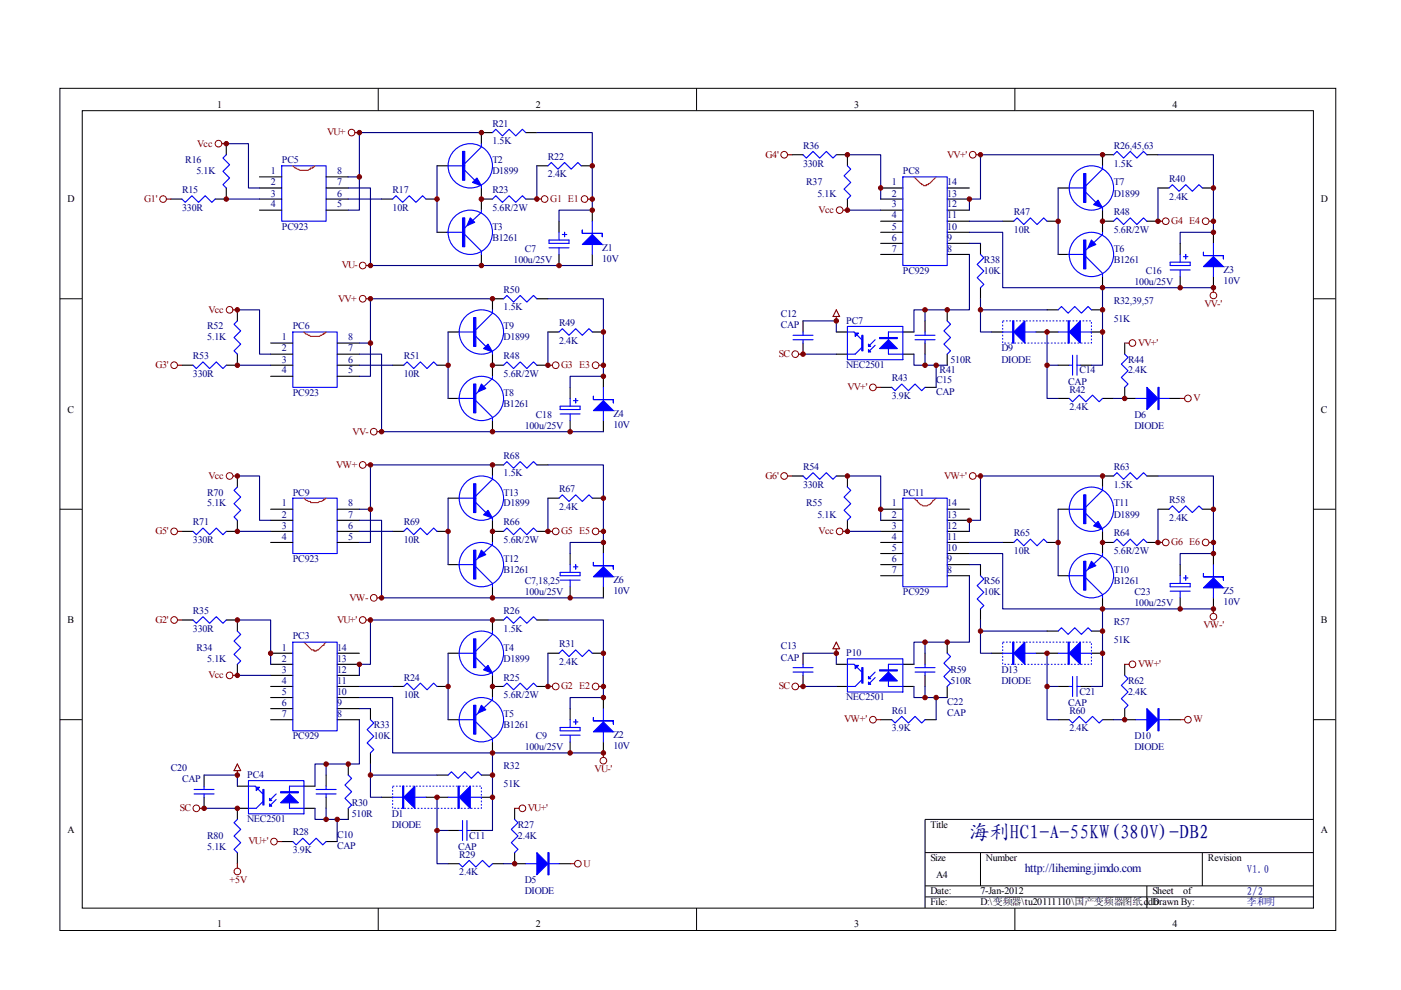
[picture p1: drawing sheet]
<svg xmlns="http://www.w3.org/2000/svg" width="297mm" height="210mm" viewBox="0 0 297 210" stroke-linecap="round" stroke-linejoin="round" font-family="sans-serif">
<g fill="none" stroke="#000" stroke-width=".21">
<path d="M12.7 18.7h270.5v178.6h-270.5zM80.2 18.7v4.7M147.7 18.7v4.7M215.2 18.7v4.7M17.4 23.5h261.1v169h-261.1zM12.7 63.3h4.7M278.4 63.3h4.7M12.7 108h4.7M278.4 108h4.7M12.7 152.6h4.7M278.4 152.6h4.7M278.4 173.7h-82.3v18.8"/>
<path d="M80.2 192.5v4.7M147.7 192.5v4.7M196.1 180.8h82.3M196.1 187.8h82.3M196.1 190.2h82.3M207.9 180.8v7M215.2 192.5v4.7M243.2 187.8v4.7M254.9 180.8v7"/>
</g>
<g fill="none" stroke="#00f" stroke-width=".23">
<path d="M48 32.8l-.7 .7 1.4 1.4-1.4 1.4 1.4 1.4-1.4 1.5 .7 .7M59.7 35.2h9.4v11.7h-9.4zM95 35.2h3.5M98.5 36.1l2.2 2.1M102.1 30.5v.7l-3.6 3.5M102.1 39.4v.5M104.4 28.1l.7-.7 1.4 1.4 1.4-1.4 1.5 1.4 1.4-1.4 .7 .7M116.2 35.2l.7-.7 1.4 1.4 1.4-1.4 1.4 1.4 1.4-1.4 .7 .7M170.3 32.8l.7 .7 1.4-1.4 1.4 1.4 1.4-1.4 1.4 1.4 .7-.7M179.7 35.2l.7 .7-1.4 1.4 1.4 1.4-1.4 1.4 1.4 1.4-.7 .7M191.4 37.5h9.4v18.8h-9.4zM226.7 39.9h3.5"/>
<path d="M233.8 35.2v.7l-3.6 3.5M236.1 32.8l.7-.7 1.4 1.4 1.4-1.4 1.4 1.4 1.5-1.4 .7 .7M247.9 39.9l.7-.7 1.4 1.4 1.4-1.4 1.4 1.4 1.4-1.4 .7 .7M38.6 42.2l.7 .7 1.4-1.4 1.4 1.4 1.4-1.4 1.4 1.4 .7-.7M83.2 42.2l.8-.7 1.4 1.4 1.4-1.4 1.4 1.4 1.4-1.4 .7 .7M94.8 49.3h3.3M98.5 49.7l3.6 3.5v.7M102.1 44.6v.4l-3.6 3.3M104.4 42.2l.7-.7 1.4 1.4 1.4-1.4 1.5 1.4 1.4-1.4 .7 .7M116.4 50.9h4.2v.7h-4.2zM116.4 52.5h4.2M118.5 49.3v1.6"/>
<path d="M118.5 52.5v1.4M119.2 49.7h1M119.7 49.3v.9M125.6 46.9v7M207.9 53.9l.7 .8-1.4 1.4 1.4 1.4-1.4 1.4 1.4 1.4-.7 .7M214.9 46.9l.7-.7 1.5 1.4 1.4-1.4 1.4 1.4 1.4-1.4 .7 .7M226.5 53.9h3.3M230.2 54.4l3.6 3.5v.7M230.2 40.8l2.1 2.1M233.8 49.3v.4l-3.6 3.3M233.8 44.1v.5M236.1 46.9l.7-.7 1.4 1.4 1.4-1.4 1.4 1.4 1.5-1.4 .7 .7"/>
<path d="M248.1 55.6h4.2v.7h-4.2zM248.1 57.2h4.2M250.2 53.9v1.7M250.2 57.2v1.4M250.9 54.4h1M251.4 53.9v1M257.3 51.6v7M40.9 77.4l.7 .7 1.4-1.4 1.4 1.4 1.5-1.4 1.4 1.4 .7-.7M50.3 68l-.7 .7 1.4 1.5-1.4 1.4 1.4 1.4-1.4 1.4 .7 .7M62.1 70.4h9.4v11.7h-9.4zM85.6 77.4l.7-.7 1.4 1.4 1.4-1.4 1.4 1.4 1.4-1.4 .8 .7M97.4 70.4h3.5"/>
<path d="M100.9 71.3l2.1 2.1M104.4 65.7v.7l-3.5 3.5M104.4 79.8v.5l-3.5 3.2M104.4 74.6v.5M106.8 77.4l.7-.7 1.4 1.4 1.4-1.4 1.4 1.4 1.4-1.4 .7 .7M106.8 63.3l.7-.7 1.4 1.4 1.4-1.4 1.4 1.4 1.4-1.4 .7 .7M118.5 70.4l.7-.7 1.4 1.4 1.5-1.4 1.4 1.4 1.4-1.4 .7 .7M168.1 72h4.3M168.1 71.1h4.3M170.3 70.4v.7M170.3 72v.7M179.7 69.2h11.7v7.1h-11.7z"/>
<path d="M179.7 70.4h1.4l1.6 1.6M182.7 73.7l-1.4 1.4h-1.6M185.5 72l-1.4 1.4M185.5 73.2l-1.4 1.4M191.4 70.4h-3v4.7h3M194 72h4.2M194 71.1h4.2M196.1 70.4v.7M196.1 72v.7M200.8 68l.7 .7-1.4 1.5 1.4 1.4-1.4 1.4 1.4 1.4-.7 .7M212.6 70.4h7M224.3 65.7l.8-.7 1.4 1.4 1.4-1.4 1.4 1.4 1.4-1.4 .7 .7"/>
<path d="M224.3 70.4h7.1M226.7 77.4h.7M227.4 75.3v4.2M228.3 77.4h.7M228.3 75.3v4.2M238.5 75.1l.7 .7-1.5 1.4 1.5 1.4-1.5 1.4 1.5 1.4-.7 .7M97.1 84.5h3.3M100.9 85l3.5 3.5v.7M106.8 98.6l.7-.7 1.4 1.4 1.4-1.4 1.4 1.4 1.4-1.4 .7 .7M118.8 86.1h4.2v.7h-4.2zM118.8 87.8h4.2M120.9 84.5v1.6"/>
<path d="M120.9 87.8v1.4M121.6 85h.9M122.1 84.5v.9M127.9 82.1v7.1M189.1 82.1l.7 .7 1.4-1.4 1.4 1.4 1.4-1.4 1.4 1.4 .7-.7M226.7 84.5l.7 .7 1.4-1.4 1.4 1.4 1.4-1.4 1.4 1.4 .8-.7M240.8 84.5h7.1M40.9 112.7l.7 .7 1.4-1.4 1.4 1.4 1.5-1.4 1.4 1.4 .7-.7M50.3 103.3l-.7 .7 1.4 1.4-1.4 1.4 1.4 1.4-1.4 1.4 .7 .7M62.1 105.6h9.4v11.8h-9.4zM85.6 112.7l.7-.7 1.4 1.4 1.4-1.4 1.4 1.4 1.4-1.4 .8 .7M97.1 119.7h3.3"/>
<path d="M97.4 105.6h3.5M100.9 106.6l2.1 2.1M104.4 100.9v.7l-3.5 3.5M104.4 115v.5l-3.5 3.3M104.4 109.8v.5M106.8 112.7l.7-.7 1.4 1.4 1.4-1.4 1.4 1.4 1.4-1.4 .7 .7M118.5 105.6l.7-.7 1.4 1.4 1.5-1.4 1.4 1.4 1.4-1.4 .7 .7M120.9 119.7v1.7M122.1 119.7v1M127.9 117.4v7M170.3 100.9l.7 .7 1.4-1.4 1.4 1.4 1.4-1.4 1.4 1.4 .7-.7M179.7 103.3l.7 .7-1.4 1.4 1.4 1.4-1.4 1.4 1.4 1.4-.7 .7"/>
<path d="M191.4 105.6h9.4v18.8h-9.4zM214.9 115l.7-.7 1.5 1.4 1.4-1.4 1.4 1.4 1.4-1.4 .7 .7M226.7 108h3.5M230.2 108.9l2.1 2.1M233.8 103.3v.7l-3.6 3.5M233.8 117.4v.4l-3.6 3.3M233.8 112.2v.5M236.1 100.9l.7-.7 1.4 1.4 1.4-1.4 1.4 1.4 1.5-1.4 .7 .7M236.1 115l.7-.7 1.4 1.4 1.4-1.4 1.4 1.4 1.5-1.4 .7 .7M247.9 108l.7-.7 1.4 1.4 1.4-1.4 1.4 1.4 1.4-1.4 .7 .7M257.3 119.7v7.1M40.9 131.5l.7 .7 1.4-1.4 1.4 1.4 1.5-1.4 1.4 1.4 .7-.7"/>
<path d="M50.3 133.8l.7 .7-1.4 1.4 1.4 1.4-1.4 1.4 1.4 1.4-.7 .8M62.1 136.2h9.4v18.7h-9.4zM97.4 138.5h3.5M100.9 120.2l3.5 3.5v.7M100.9 139.4l2.1 2.2M104.4 133.8v.7l-3.5 3.5M106.8 131.5l.7-.7 1.4 1.4 1.4-1.4 1.4 1.4 1.4-1.4 .7 .7M118.5 138.5l.7-.7 1.4 1.4 1.5-1.4 1.4 1.4 1.4-1.4 .7 .7M118.8 121.4h4.2v.7h-4.2zM118.8 123h4.2M120.9 123v1.4M121.6 120.2h.9"/>
<path d="M179.7 139.7h11.7v7h-11.7zM200.8 138.5l.7 .7-1.4 1.4 1.4 1.4-1.4 1.4 1.4 1.4-.7 .7M207.9 122.1l.7 .7-1.4 1.4 1.4 1.4-1.4 1.4 1.4 1.4-.7 .7M212.6 138.5h7M224.3 133.8l.8-.7 1.4 1.4 1.4-1.4 1.4 1.4 1.4-1.4 .7 .7M224.3 138.5h7.1M226.5 122.1h3.3M230.2 122.5l3.6 3.6v.7M248.1 123.7h4.2v.7h-4.2zM248.1 125.3h4.2M250.2 122.1v1.6M250.2 125.3v1.5"/>
<path d="M250.9 122.5h1M251.4 122.1v.9M78.5 152.6l.8 .7-1.5 1.4 1.5 1.4-1.5 1.4 1.5 1.4-.8 .7M85.6 145.5l.7-.7 1.4 1.5 1.4-1.5 1.4 1.5 1.4-1.5 .8 .7M97.1 152.6h3.3M100.9 153.1l3.5 3.5v.7M104.4 147.9v.5l-3.5 3.3M104.4 142.7v.5M106.8 145.5l.7-.7 1.4 1.5 1.4-1.5 1.4 1.5 1.4-1.5 .7 .7M118.8 154.2h4.2v.7h-4.2zM118.8 155.9h4.2M120.9 152.6v1.6"/>
<path d="M120.9 155.9v1.4M121.6 153.1h.9M122.1 152.6v.9M127.9 150.2v7.1M168.1 142.5h4.3M168.1 141.6h4.3M170.3 140.9v.7M170.3 142.5v.7M179.7 140.9h1.4l1.6 1.6M182.7 144.1l-1.4 1.4h-1.6M185.5 142.5l-1.4 1.4M185.5 143.7l-1.4 1.4"/>
<path d="M189.1 152.6l.7 .7 1.4-1.4 1.4 1.4 1.4-1.4 1.4 1.4 .7-.7M191.4 140.9h-3v4.6h3M194 142.5h4.2M194 141.6h4.2M196.1 140.9v.7M196.1 142.5v.7M226.7 152.6l.7 .7 1.4-1.4 1.4 1.4 1.4-1.4 1.4 1.4 .8-.7M226.7 145.5h.7M227.4 143.4v4.3M228.3 143.4v4.3M228.3 145.5h.7M238.5 143.2l.7 .7-1.5 1.4 1.5 1.4-1.5 1.4 1.5 1.4-.7 .7"/>
<path d="M240.8 152.6h7.1M41.2 168.3h4.2M41.2 167.4h4.2M43.3 166.7v.7M43.3 168.3v.7M50.3 173.7l-.7 .7 1.4 1.4-1.4 1.5 1.4 1.4-1.4 1.4 .7 .7M52.7 165.5h11.7v7.1h-11.7zM52.7 166.7h1.4l1.6 1.6M55.7 170l-1.4 1.4h-1.6M58.6 168.3l-1.5 1.4M58.6 169.5l-1.5 1.4M62.1 178.4l.7 .7 1.4-1.4 1.4 1.4 1.4-1.4 1.4 1.4 .7-.7"/>
<path d="M64.4 166.7h-3v4.7h3M67 168.3h4.3M67 167.4h4.3M69.1 166.7v.7M69.1 168.3v.7M73.8 164.3l.7 .7-1.4 1.5 1.4 1.4-1.4 1.4 1.4 1.4-.7 .7M83.2 169h7.1M95 164.3l.7-.7 1.4 1.4 1.4-1.4 1.4 1.4 1.5-1.4 .7 .7M95 169h7.1M97.4 176.1h.7M98.1 174v4.2M99 176.1h.7"/>
<path d="M99 174v4.2M109.1 173.7l.7 .7-1.4 1.4 1.4 1.5-1.4 1.4 1.4 1.4-.7 .7M97.4 183.1l.7 .7 1.4-1.4 1.4 1.4 1.4-1.4 1.4 1.4 .7-.7M111.5 183.1h7"/>
<circle cx="99.7" cy="35.2" r="4.7"/>
<circle cx="231.4" cy="39.9" r="4.7"/>
<circle cx="99.7" cy="49.3" r="4.7"/>
<circle cx="231.4" cy="53.9" r="4.7"/>
<circle cx="102.1" cy="70.4" r="4.7"/>
<circle cx="102.1" cy="84.5" r="4.7"/>
<circle cx="102.1" cy="119.7" r="4.7"/>
<circle cx="102.1" cy="105.6" r="4.7"/>
<circle cx="231.4" cy="108" r="4.7"/>
<circle cx="102.1" cy="138.5" r="4.7"/>
<circle cx="231.4" cy="122.1" r="4.7"/>
<circle cx="102.1" cy="152.6" r="4.7"/>
</g>
<g fill="none" stroke="#000" stroke-width=".23">
<path d="M48 39.9v2.3h-2.4M48 30.5v2.3M55 37.5h4.7M55 39.9h4.7M69.1 37.5h4.7M69.1 39.9h4.7M92.7 35.2h2.3M102.1 39.9v4.7M104.4 28.1h-2.3v2.4M111.5 28.1h2.3M113.8 35.2h2.4M123.2 35.2h2.4"/>
<path d="M167.9 32.8h2.4M177.3 32.8h2.4v2.4M186.7 39.9h4.7M200.8 39.9h4.7M224.3 39.9h2.4M236.1 32.8h-2.3v2.4M243.2 32.8h2.3M245.5 39.9h2.4M254.9 39.9h2.4M36.2 42.2h2.4M55 42.2h4.7M55 44.6h4.7"/>
<path d="M69.1 42.2h4.7M69.1 44.6h4.7M80.9 42.2h2.3M90.3 42.2h2.4M92.7 49.3h2.3M102.1 42.2h2.3M102.1 53.9v2.4M111.5 42.2h2.3M118.5 46.9v2.4M118.5 53.9v2.4M125.6 44.6v2.3M125.6 53.9v2.4"/>
<path d="M179.7 42.2v2.4M186.7 42.2h4.7M186.7 44.6h4.7M186.7 49.3h4.7M186.7 46.9h4.7M186.7 51.6h4.7M186.7 53.9h4.7M200.8 42.2h4.7M200.8 44.6h4.7M200.8 49.3h4.7M200.8 46.9h4.7M200.8 51.6h4.7"/>
<path d="M200.8 53.9h4.7M207.9 51.6v2.3M212.6 46.9h2.3M222 46.9h2.3M224.3 53.9h2.4M233.8 46.9h2.3M233.8 44.6v4.7M233.8 58.6v2.4M243.2 46.9h2.3M250.2 51.6v2.3M250.2 58.6v2.4M257.3 49.3v2.3"/>
<path d="M257.3 58.6v2.4M38.6 77.4h2.3M50.3 65.7v2.3M50.3 75.1v2.3h-2.3M57.4 72.7h4.7M57.4 75.1h4.7M57.4 77.4h4.7M57.4 79.8h4.7M71.5 72.7h4.7M71.5 75.1h4.7M71.5 77.4h4.7M71.5 79.8h4.7"/>
<path d="M83.2 77.4h2.4M92.7 77.4h2.3M95 70.4h2.4M104.4 75.1v4.7M104.4 77.4h2.4M106.8 63.3h-2.4v2.4M113.8 77.4h2.4M113.8 63.3h2.4M116.2 70.4h2.3M125.6 70.4h2.3M127.9 79.8v2.3M170.3 68v2.4"/>
<path d="M170.3 72.7v2.4M177.3 75.1h2.4M177.3 70.4h2.4M191.4 75.1h2.4M191.4 70.4h2.4M196.1 68v2.4M196.1 72.7v2.4M200.8 65.7v2.3M200.8 75.1v2.3M207.9 61v2.3M210.2 70.4h2.4M219.6 70.4h4.7"/>
<path d="M222 65.7h2.3M224.3 77.4h2.4M229 77.4h2.4M231.4 70.4h2.4M231.4 65.7h2.4M238.5 72.7v2.4M95 84.5h2.4M104.4 89.2v2.3M106.8 98.6h-2.4v2.3M113.8 98.6h2.4M120.9 82.1v2.4M120.9 89.2v2.3"/>
<path d="M127.9 89.2v2.3M186.7 82.1h2.4M196.1 82.1h2.4M224.3 84.5h2.4M233.8 84.5h2.3M238.5 82.1v2.4h2.3M247.9 84.5h2.3M38.6 112.7h2.3M50.3 100.9v2.4M50.3 110.3v2.4h-2.3M57.4 108h4.7M57.4 110.3h4.7"/>
<path d="M57.4 112.7h4.7M57.4 115h4.7M71.5 108h4.7M71.5 110.3h4.7M71.5 112.7h4.7M71.5 115h4.7M83.2 112.7h2.4M92.7 112.7h2.3M95 105.6h2.4M95 119.7h2.4M104.4 110.3v4.7M104.4 112.7h2.4"/>
<path d="M113.8 112.7h2.4M116.2 105.6h2.3M120.9 117.4v2.3M125.6 105.6h2.3M127.9 115v2.4M167.9 100.9h2.4M177.3 100.9h2.4v2.4M179.7 110.3v2.4M186.7 108h4.7M186.7 110.3h4.7M186.7 112.7h4.7M186.7 115h4.7"/>
<path d="M186.7 119.7h4.7M186.7 117.4h4.7M200.8 108h4.7M200.8 110.3h4.7M200.8 112.7h4.7M200.8 115h4.7M200.8 119.7h4.7M200.8 117.4h4.7M207.9 119.7v2.4M212.6 115h2.3M222 115h2.3M224.3 108h2.4"/>
<path d="M233.8 115h2.3M233.8 112.7v4.7M236.1 100.9h-2.3v2.4M243.2 115h2.3M243.2 100.9h2.3M245.5 108h2.4M250.2 119.7v2.4M254.9 108h2.4M257.3 117.4v2.3M38.6 131.5h2.3M48 131.5h2.3v2.3M57.4 138.5h4.7"/>
<path d="M71.5 138.5h4.7M95 138.5h2.4M104.4 124.4v2.4M106.8 131.5h-2.4v2.3M113.8 131.5h2.4M116.2 138.5h2.3M120.9 124.4v2.4M125.6 138.5h2.3M127.9 124.4v2.4M170.3 138.5v2.4M186.7 122.1h4.7M196.1 138.5v2.4"/>
<path d="M200.8 122.1h4.7M200.8 136.2v2.3M207.9 129.1v2.4M210.2 138.5h2.4M219.6 138.5h4.7M222 133.8h2.3M224.3 122.1h2.4M231.4 138.5h2.4M231.4 133.8h2.4M233.8 126.8v2.3M250.2 126.8v2.3M257.3 126.8v2.3"/>
<path d="M50.3 140.9v2.3M57.4 140.9h4.7M57.4 143.2h4.7M57.4 145.5h4.7M57.4 147.9h4.7M57.4 150.2h4.7M57.4 152.6h4.7M71.5 140.9h4.7M71.5 143.2h4.7M71.5 145.5h4.7M71.5 147.9h4.7M71.5 150.2h4.7"/>
<path d="M71.5 152.6h4.7M78.5 150.2v2.4M78.5 159.6v2.4M83.2 145.5h2.4M92.7 145.5h2.3M95 152.6h2.4M104.4 145.5h2.4M104.4 143.2v4.7M104.4 157.3v2.3M113.8 145.5h2.4M120.9 150.2v2.4M120.9 157.3v2.3"/>
<path d="M127.9 147.9v2.3M127.9 157.3v2.3M170.3 143.2v2.3M177.3 140.9h2.4M177.3 145.5h2.4M186.7 152.6h2.4M191.4 140.9h2.4M191.4 145.5h2.4M196.1 152.6h2.4M196.1 143.2v2.3M200.8 145.5v2.4M224.3 145.5h2.4"/>
<path d="M224.3 152.6h2.4M229 145.5h2.4M233.8 152.6h2.3M238.5 150.2v2.4h2.3M238.5 140.9v2.3M247.9 152.6h2.3M43.3 164.3v2.4M43.3 169v2.4M50.3 166.7h2.4M52.7 171.4h-2.4v2.3M59.7 178.4h2.4M64.4 171.4h2.4"/>
<path d="M64.4 166.7h2.4M69.1 178.4h2.4M69.1 164.3v2.4M69.1 169v2.4M73.8 162v2.3M73.8 171.4v2.3M80.9 169h2.3M90.3 169h4.7M92.7 164.3h2.3M95 176.1h2.4M99.7 176.1h2.4M102.1 164.3h2.3"/>
<path d="M102.1 169h2.3M109.1 171.4v2.3M50.3 180.8v2.3M95 183.1h2.4M104.4 183.1h2.4M109.1 180.8v2.3h2.4M118.5 183.1h2.4"/>
</g>
<path d="M62.1 35.2a2.67 2.67 0 0 0 2.1 .9h1.2l.4-.2v-.3h.5v-.2h.3l.2-.2M193.8 37.5l1.4 1.4h.2v.3l.5 .2h.5v-.2h.4v-.3h.3l1.4-1.4M64.4 70.4a2.77 2.77 0 0 0 2.4 .9h.9l.3-.2 .7-.2v-.3l.4-.2M64.4 105.6l.5 .5 .5 .2h.4v.3h1.7l.2-.3h.5l.5-.2v-.2l.4-.3M193.8 105.6l.4 .5h.3a1.74 1.74 0 0 0 1.6 1.2 1.74 1.74 0 0 0 1.7-1.2h.2l.5-.5M64.4 136.2l1.2 1.1a.74 .74 0 0 0 1 .5v.2h.4l.5-.2 .9-.9h.3v-.3l.4-.4" fill="none" stroke="#f00" stroke-width=".23"/>
<g fill="#00f" stroke="#00f" stroke-width=".23">
<path d="M100.2 38.7l.9-1 1 1.7z"/>
<path d="M99.7 46.2l1 .9-1.7 .7z"/>
<path d="M123.5 51.8l2.1-2.1 2.1 2.1z"/>
<path d="M103.5 141.1l.9 1.6-1.9-.7z"/>
<path d="M102.1 149.5l.9 1-1.6 .7z"/>
<path d="M125.8 155.2l2.1-2.1 2.1 2.1z"/>
<path d="M85.6 169l2.4-2.3v4.7z"/>
<path d="M97.4 169l2.3-2.3v4.7z"/>
<path d="M113.8 180.8l2.4 2.3-2.4 2.4z"/>
<path d="M59.5 170.2l1.9-1.9 1.9 1.9z"/>
<path d="M57.1 170.4l.5 .5h-.5z"/>
<path d="M57.1 169.3l.5 .4h-.5z"/>
<path d="M54.3 166.9h.7l-.7 .7z"/>
<path d="M103.5 73l.9 1.6-1.9-.7z"/>
<path d="M102.1 81.4l.9 1-1.6 .7z"/>
<path d="M125.8 87.1l2.1-2.1 2.1 2.1z"/>
<path d="M103.5 108.2l.9 1.6-1.9-.7z"/>
<path d="M102.1 116.7l.9 .9-1.6 .7z"/>
<path d="M125.8 122.3l2.1-2.1 2.1 2.1z"/>
<path d="M231.9 43.4l.9-1 1 1.7z"/>
<path d="M231.4 50.9l.9 .9-1.6 .7z"/>
<path d="M255.2 56.5l2.1-2.1 2.1 2.1z"/>
<path d="M214.9 70.4l2.4-2.4v4.7z"/>
<path d="M226.7 70.4l2.3-2.4v4.7z"/>
<path d="M243.2 82.1l2.3 2.4-2.3 2.3z"/>
<path d="M232.8 110.6l1 1.6-1.9-.7z"/>
<path d="M231.4 119l.9 .9-1.6 .8z"/>
<path d="M255.2 124.6l2.1-2.1 2.1 2.1z"/>
<path d="M214.9 138.5l2.4-2.3v4.7z"/>
<path d="M226.7 138.5l2.3-2.3v4.7z"/>
<path d="M243.2 150.2l2.3 2.4-2.3 2.3z"/>
<path d="M186.5 73.9l1.9-1.9 1.8 1.9z"/>
<path d="M184.1 74.1l.5 .5h-.5z"/>
<path d="M184.1 73l.5 .4h-.5z"/>
<path d="M181.3 70.6h.7l-.7 .7z"/>
<path d="M186.5 144.4l1.9-1.9 1.8 1.9z"/>
<path d="M184.1 144.6l.5 .5h-.5z"/>
<path d="M184.1 143.4l.5 .5h-.5z"/>
<path d="M181.3 141.1h.7l-.7 .7z"/>
<path d="M98.1 32.1h.4v6.1h-.4z" fill-rule="evenodd"/>
<path d="M98.1 46.2h.4v6.1h-.4z" fill-rule="evenodd"/>
<path d="M123.5 48.8v.7h4.2v.7v-.7h-4.2z" fill-rule="evenodd"/>
<path d="M100.4 135.4h.5v6.2h-.5z" fill-rule="evenodd"/>
<path d="M100.4 149.5h.5v6.1h-.5z" fill-rule="evenodd"/>
<path d="M125.8 152.1v.7h4.2v.7v-.7h-4.2z" fill-rule="evenodd"/>
<path d="M85.4 166.7h.2v4.7h-.2z" fill-rule="evenodd"/>
<path d="M97.1 166.7h.3v4.7h-.3z" fill-rule="evenodd"/>
<path d="M116.2 180.8h.2v4.7h-.2z" fill-rule="evenodd"/>
<path d="M59.5 167.9h3.8v.2h-3.8z" fill-rule="evenodd"/>
<path d="M55.7 167.4h.3v3.3h-.3z" fill-rule="evenodd"/>
<path d="M100.4 67.3h.5v6.1h-.5z" fill-rule="evenodd"/>
<path d="M100.4 81.4h.5v6.1h-.5z" fill-rule="evenodd"/>
<path d="M125.8 84v.7h4.2v.7v-.7h-4.2z" fill-rule="evenodd"/>
<path d="M100.4 102.6h.5v6.1h-.5z" fill-rule="evenodd"/>
<path d="M100.4 116.7h.5v6.1h-.5z" fill-rule="evenodd"/>
<path d="M125.8 119.2v.7h4.2v.8v-.8h-4.2z" fill-rule="evenodd"/>
<path d="M229.8 36.8h.4v6.1h-.4z" fill-rule="evenodd"/>
<path d="M229.8 50.9h.4v6.1h-.4z" fill-rule="evenodd"/>
<path d="M255.2 53.5v.7h4.2v.7v-.7h-4.2z" fill-rule="evenodd"/>
<path d="M214.7 68h.2v4.7h-.2z" fill-rule="evenodd"/>
<path d="M226.5 68h.2v4.7h-.2z" fill-rule="evenodd"/>
<path d="M245.5 82.1h.2v4.7h-.2z" fill-rule="evenodd"/>
<path d="M229.8 104.9h.4v6.1h-.4z" fill-rule="evenodd"/>
<path d="M229.8 119h.4v6.1h-.4z" fill-rule="evenodd"/>
<path d="M255.2 121.6v.7h4.2v.7v-.7h-4.2z" fill-rule="evenodd"/>
<path d="M214.7 136.2h.2v4.7h-.2z" fill-rule="evenodd"/>
<path d="M226.5 136.2h.2v4.7h-.2z" fill-rule="evenodd"/>
<path d="M245.5 150.2h.2v4.7h-.2z" fill-rule="evenodd"/>
<path d="M186.5 71.6h3.7v.2h-3.7z" fill-rule="evenodd"/>
<path d="M182.7 71.1h.3v3.3h-.3z" fill-rule="evenodd"/>
<path d="M186.5 142h3.7v.3h-3.7z" fill-rule="evenodd"/>
<path d="M182.7 141.6h.3v3.2h-.3z" fill-rule="evenodd"/>
</g>
<g fill="none" stroke="#800000" stroke-width=".21">
<circle cx="46.3" cy="30.5" r=".7"/>
<circle cx="74.5" cy="28.1" r=".71"/>
<circle cx="166.3" cy="32.8" r=".71"/>
<circle cx="206.2" cy="32.8" r=".71"/>
<circle cx="34.6" cy="42.2" r=".7"/>
<circle cx="76.9" cy="56.3" r=".71"/>
<circle cx="115.5" cy="42.2" r=".71"/>
<circle cx="123.9" cy="42.2" r=".71"/>
<circle cx="178" cy="44.6" r=".71"/>
<circle cx="247.2" cy="46.9" r=".7"/>
<circle cx="255.6" cy="46.9" r=".71"/>
<circle cx="36.9" cy="77.4" r=".71"/>
<circle cx="48.7" cy="65.7" r=".71"/>
<circle cx="76.9" cy="63.3" r=".71"/>
<circle cx="117.8" cy="77.4" r=".71"/>
<circle cx="126.3" cy="77.4" r=".71"/>
<circle cx="168.6" cy="75.1" r=".7"/>
<circle cx="240.1" cy="72.7" r=".71"/>
<circle cx="257.3" cy="62.6" r=".71"/>
<circle cx="76.9" cy="98.6" r=".71"/>
<circle cx="79.3" cy="91.5" r=".71"/>
<circle cx="185.1" cy="82.1" r=".71"/>
<circle cx="251.9" cy="84.5" r=".71"/>
<circle cx="36.9" cy="112.7" r=".71"/>
<circle cx="48.7" cy="100.9" r=".71"/>
<circle cx="117.8" cy="112.7" r=".71"/>
<circle cx="126.3" cy="112.7" r=".71"/>
<circle cx="166.3" cy="100.9" r=".71"/>
<circle cx="178" cy="112.7" r=".71"/>
<circle cx="206.2" cy="100.9" r=".71"/>
<circle cx="247.2" cy="115" r=".7"/>
<circle cx="255.6" cy="115" r=".71"/>
<circle cx="36.9" cy="131.5" r=".71"/>
<circle cx="76.9" cy="131.5" r=".71"/>
<circle cx="79.3" cy="126.8" r=".71"/>
<circle cx="257.3" cy="130.7" r=".7"/>
<circle cx="48.7" cy="143.2" r=".71"/>
<circle cx="117.8" cy="145.5" r=".71"/>
<circle cx="126.3" cy="145.5" r=".71"/>
<circle cx="168.6" cy="145.5" r=".71"/>
<circle cx="185.1" cy="152.6" r=".71"/>
<circle cx="240.1" cy="140.8" r=".71"/>
<circle cx="251.9" cy="152.6" r=".71"/>
<circle cx="41.6" cy="171.4" r=".7"/>
<circle cx="58.1" cy="178.4" r=".7"/>
<circle cx="110.8" cy="171.4" r=".71"/>
<circle cx="127.9" cy="161.3" r=".71"/>
<circle cx="50.3" cy="184.8" r=".71"/>
<circle cx="122.5" cy="183.1" r=".71"/>
</g>
<g fill="none" stroke="#800000" stroke-width=".23">
<path d="M47 30.5h1M75.3 28.1h.9M167 32.8h.9M206.9 32.8h1M35.3 42.2h.9M77.6 56.3h.9M113.8 42.2h1M124.6 42.2h1M178.7 44.6h1M245.5 46.9h1M256.3 46.9h1M37.6 77.4h1"/>
<path d="M49.4 65.7h.9M77.6 63.3h.9M116.2 77.4h.9M127 77.4h.9M169.3 75.1h1M177.3 65.7l.7 1.4h-1.4zM177.3 67.1v.9M238.5 72.7h.9M257.3 61v.9M77.6 98.6h.9M80 91.5h.9M185.8 82.1h.9"/>
<path d="M250.2 84.5h1M37.6 112.7h1M49.4 100.9h.9M116.2 112.7h.9M127 112.7h.9M167 100.9h.9M178.7 112.7h1M206.9 100.9h1M245.5 115h1M256.3 115h1M37.6 131.5h1M77.6 131.5h.9"/>
<path d="M80 126.8h.9M177.3 137.6v.9M177.3 136.2l.7 1.4h-1.4zM257.3 129.1v.9M49.4 143.2h.9M116.2 145.5h.9M127 145.5h.9M127.9 159.6v1M169.3 145.5h1M185.8 152.6h.9M238.5 140.9h.9M250.2 152.6h1"/>
<path d="M42.3 171.4h1M50.3 162l.7 1.4h-1.4zM50.3 163.4v.9M58.8 178.4h.9M109.1 171.4h1M50.3 183.1v1M120.9 183.1h.9"/>
</g>
<g fill="none" stroke="#000080" stroke-width=".23">
<path d="M48 30.5h4.7v9.4h2.3M73.8 37.5h2.4v7.1h-2.4M73.8 39.9h4.7v16.4h47.1M92.7 35.2v14.1M102.1 28.1h-25.9v9.4M113.8 28.1h11.8v16.5h-7.1v2.3M113.8 35.2v7M179.7 32.8h7v9.4M224.3 39.9v14M233.8 32.8h-25.9v9.4h-2.4v2.4M245.5 32.8h11.8v16.5h-7.1v2.3M245.5 39.9v7"/>
<path d="M48 42.2h7M73.8 42.2h7.1M179.7 44.6h7M205.5 49.3h7.1v11.7h44.7M205.5 53.9v11.8h-11.7v4.7M205.5 46.9h7.1M205.5 51.6h2.4M50.3 65.7h4.7v9.4h2.4M50.3 77.4h7.1M76.2 72.7h2.3v7.1h-2.3M76.2 75.1h4.7v16.4h47M76.2 77.4h7"/>
<path d="M95 70.4v14.1M104.4 63.3h-25.9v9.4M116.2 63.3h11.7v16.5h-7v2.3M116.2 70.4v7M170.3 68h7v2.4M170.3 75.1h7M193.8 75.1v2.3h4.7v4.7M196.1 65.7v2.3M196.1 75.1v2.3M198.5 77.4h2.3M207.9 63.3v2.4h14.1M207.9 65.7v4.7h2.3"/>
<path d="M222 70.4v14.1h2.3M222 77.4h2.3M233.8 61v16.4h-2.4M104.4 98.6h-25.9v9.4M116.2 98.6h11.7v16.4h-7v2.4M236.1 84.5h2.4M50.3 100.9h4.7v9.4h2.4M50.3 112.7h7.1M76.2 108h2.3v7h-2.3M76.2 110.3h4.7v16.5h47M76.2 112.7h7M95 105.6v14.1"/>
<path d="M116.2 105.6v7.1M179.7 100.9h7v9.4M179.7 112.7h7M205.5 117.4h7.1v11.7h44.7M205.5 115h7.1M205.5 119.7h2.4M224.3 108v14.1M233.8 100.9h-25.9v9.4h-2.4v2.4M245.5 100.9h11.8v16.5h-7.1v2.3M245.5 108v7M50.3 131.5h7.1v9.4M95 138.5v14.1"/>
<path d="M104.4 131.5h-25.9v9.4h-2.3v2.3M116.2 131.5h11.7v16.4h-7v2.3M116.2 138.5v7M170.3 138.5h7v2.4M196.1 136.2v2.3M205.5 122.1v14.1h-11.7v4.7M207.9 131.5v2.3h14.1M207.9 133.8v4.7h2.3M222 138.5v14.1h2.3M233.8 129.1v16.4h-2.4M50.3 143.2h7.1M76.2 147.9h7v11.7h44.7"/>
<path d="M76.2 152.6v9.4h-9.4v4.7M76.2 145.5h7M76.2 150.2h2.3M104.4 159.6v16.5h-2.3M170.3 145.5h7M193.8 145.5v2.4h4.7v4.7M196.1 145.5v2.4M198.5 147.9h2.3M222 145.5h2.3M236.1 152.6h2.4M43.3 164.3h7v2.4M43.3 171.4h7"/>
<path d="M66.8 171.4v2.3h4.7v4.7M69.1 162v2.3M69.1 171.4v2.3M71.5 173.7h2.3M78.5 162v2.3h14.2M78.5 164.3v4.7h2.4M92.7 169v14.1h2.3M92.7 176.1h2.3M106.8 183.1h2.3"/>
</g>
<path d="M212.6 68h18.8v4.7h-18.8v-4.7M212.6 136.2h18.8v4.7h-18.8v-4.7M83.2 166.7h18.9v4.7h-18.9v-4.7" fill="none" stroke="#00f" stroke-width=".21" stroke-dasharray=".4 .4 .4 .4 .4 .4 .4 .4" stroke-linecap="butt"/>
<g fill="#800000" stroke="#800000" stroke-width=".21">
<circle cx="102.1" cy="28.1" r=".47"/>
<circle cx="102.1" cy="42.2" r=".47"/>
<circle cx="102.1" cy="56.3" r=".47"/>
<circle cx="92.7" cy="42.2" r=".47"/>
<circle cx="113.8" cy="42.2" r=".47"/>
<circle cx="48" cy="42.2" r=".47"/>
<circle cx="48" cy="30.5" r=".47"/>
<circle cx="76.2" cy="37.5" r=".47"/>
<circle cx="76.2" cy="28.1" r=".47"/>
<circle cx="78.5" cy="56.3" r=".47"/>
<circle cx="125.6" cy="35.2" r=".47"/>
<circle cx="125.6" cy="44.6" r=".47"/>
<circle cx="118.5" cy="56.3" r=".47"/>
<circle cx="125.6" cy="42.2" r=".47"/>
<circle cx="57.4" cy="138.5" r=".47"/>
<circle cx="76.2" cy="140.8" r=".47"/>
<circle cx="104.4" cy="131.5" r=".47"/>
<circle cx="104.4" cy="145.5" r=".47"/>
<circle cx="104.4" cy="159.6" r=".47"/>
<circle cx="50.3" cy="131.5" r=".47"/>
<circle cx="50.3" cy="143.2" r=".47"/>
<circle cx="95" cy="145.5" r=".47"/>
<circle cx="116.2" cy="145.5" r=".47"/>
<circle cx="127.9" cy="138.5" r=".47"/>
<circle cx="127.9" cy="159.6" r=".47"/>
<circle cx="127.9" cy="147.9" r=".47"/>
<circle cx="120.9" cy="159.6" r=".47"/>
<circle cx="127.9" cy="145.5" r=".47"/>
<circle cx="78.5" cy="131.5" r=".47"/>
<circle cx="104.4" cy="164.3" r=".47"/>
<circle cx="73.8" cy="162" r=".47"/>
<circle cx="109.1" cy="183.1" r=".47"/>
<circle cx="92.7" cy="169" r=".47"/>
<circle cx="104.4" cy="169" r=".47"/>
<circle cx="92.7" cy="176.1" r=".47"/>
<circle cx="50.3" cy="171.4" r=".47"/>
<circle cx="71.5" cy="173.7" r=".47"/>
<circle cx="43.3" cy="171.4" r=".47"/>
<circle cx="50.3" cy="164.3" r=".47"/>
<circle cx="69.1" cy="162" r=".47"/>
<circle cx="69.1" cy="173.7" r=".47"/>
<circle cx="78.5" cy="164.3" r=".47"/>
<circle cx="104.4" cy="63.3" r=".47"/>
<circle cx="104.4" cy="77.4" r=".47"/>
<circle cx="104.4" cy="91.5" r=".47"/>
<circle cx="95" cy="77.4" r=".47"/>
<circle cx="50.3" cy="77.4" r=".47"/>
<circle cx="50.3" cy="65.7" r=".47"/>
<circle cx="78.5" cy="72.7" r=".47"/>
<circle cx="127.9" cy="70.4" r=".47"/>
<circle cx="127.9" cy="79.8" r=".47"/>
<circle cx="120.9" cy="91.5" r=".47"/>
<circle cx="104.4" cy="98.6" r=".47"/>
<circle cx="104.4" cy="112.7" r=".47"/>
<circle cx="104.4" cy="126.8" r=".47"/>
<circle cx="95" cy="112.7" r=".47"/>
<circle cx="50.3" cy="112.7" r=".47"/>
<circle cx="50.3" cy="100.9" r=".47"/>
<circle cx="78.5" cy="108" r=".47"/>
<circle cx="127.9" cy="105.6" r=".47"/>
<circle cx="127.9" cy="115" r=".47"/>
<circle cx="120.9" cy="126.8" r=".47"/>
<circle cx="186.7" cy="39.9" r=".47"/>
<circle cx="205.5" cy="42.2" r=".47"/>
<circle cx="233.8" cy="32.8" r=".47"/>
<circle cx="233.8" cy="46.9" r=".47"/>
<circle cx="233.8" cy="61" r=".47"/>
<circle cx="179.7" cy="32.8" r=".47"/>
<circle cx="179.7" cy="44.6" r=".47"/>
<circle cx="224.3" cy="46.9" r=".47"/>
<circle cx="257.3" cy="39.9" r=".47"/>
<circle cx="257.3" cy="49.3" r=".47"/>
<circle cx="250.2" cy="61" r=".47"/>
<circle cx="233.8" cy="65.7" r=".47"/>
<circle cx="238.5" cy="84.5" r=".47"/>
<circle cx="222" cy="70.4" r=".47"/>
<circle cx="233.8" cy="70.4" r=".47"/>
<circle cx="222" cy="77.4" r=".47"/>
<circle cx="207.9" cy="65.7" r=".47"/>
<circle cx="186.7" cy="108" r=".47"/>
<circle cx="205.5" cy="110.3" r=".47"/>
<circle cx="233.8" cy="100.9" r=".47"/>
<circle cx="233.8" cy="115" r=".47"/>
<circle cx="233.8" cy="129.1" r=".47"/>
<circle cx="179.7" cy="100.9" r=".47"/>
<circle cx="179.7" cy="112.7" r=".47"/>
<circle cx="224.3" cy="115" r=".47"/>
<circle cx="257.3" cy="108" r=".47"/>
<circle cx="257.3" cy="117.4" r=".47"/>
<circle cx="250.2" cy="129.1" r=".47"/>
<circle cx="233.8" cy="133.8" r=".47"/>
<circle cx="238.5" cy="152.6" r=".47"/>
<circle cx="222" cy="138.5" r=".47"/>
<circle cx="233.8" cy="138.5" r=".47"/>
<circle cx="222" cy="145.5" r=".47"/>
<circle cx="207.9" cy="133.8" r=".47"/>
<circle cx="78.5" cy="63.3" r=".47"/>
<circle cx="80.9" cy="91.5" r=".47"/>
<circle cx="116.2" cy="77.4" r=".47"/>
<circle cx="127.9" cy="77.4" r=".47"/>
<circle cx="78.5" cy="98.6" r=".47"/>
<circle cx="80.9" cy="126.8" r=".47"/>
<circle cx="116.2" cy="112.7" r=".47"/>
<circle cx="127.9" cy="112.7" r=".47"/>
<circle cx="245.5" cy="46.9" r=".47"/>
<circle cx="257.3" cy="46.9" r=".47"/>
<circle cx="207.9" cy="100.9" r=".47"/>
<circle cx="245.5" cy="115" r=".47"/>
<circle cx="257.3" cy="115" r=".47"/>
<circle cx="257.3" cy="129.1" r=".47"/>
<circle cx="207.9" cy="32.8" r=".47"/>
<circle cx="257.3" cy="61" r=".47"/>
<circle cx="198.5" cy="77.4" r=".47"/>
<circle cx="170.3" cy="75.1" r=".47"/>
<circle cx="177.3" cy="68" r=".47"/>
<circle cx="196.1" cy="77.4" r=".47"/>
<circle cx="198.5" cy="147.9" r=".47"/>
<circle cx="170.3" cy="145.5" r=".47"/>
<circle cx="177.3" cy="138.5" r=".47"/>
<circle cx="196.1" cy="147.9" r=".47"/>
<circle cx="200.8" cy="65.7" r=".47"/>
<circle cx="196.1" cy="65.7" r=".47"/>
<circle cx="200.8" cy="136.2" r=".47"/>
<circle cx="196.1" cy="136.2" r=".47"/>
</g>
<text font-size="4.2" fill="#000080" x="205.6" y="177.8">海利HC1-A-55KW(380V)-DB2</text>
<text font-size="2.5" fill="#000080" x="217.3" y="184.8">http://liheming.jimdo.com</text>
<g font-size="2.3" fill="#000080">
<text x="264.3" y="185.2">V1.0</text>
<text x="264.3" y="189.8">2/2</text>
</g>
<g font-size="2.1">
<text x="46.1" y="22.9">1</text>
<text x="113.6" y="22.9">2</text>
<text x="181.1" y="22.9">3</text>
<text x="248.6" y="22.9">4</text>
<text x="14.3" y="42.8">D</text>
<text x="280.1" y="42.8">D</text>
<text x="14.3" y="87.5">C</text>
<text x="280.1" y="87.5">C</text>
<text x="14.3" y="132.1">B</text>
<text x="280.1" y="132.1">B</text>
<text x="14.3" y="176.7">A</text>
<text x="197.3" y="175.5">Title</text>
<text x="280.1" y="176.7">A</text>
<text x="197.3" y="182.6">Size</text>
<text x="209" y="182.6">Number</text>
<text x="256.1" y="182.6">Revision</text>
<text x="197.3" y="189.6">Date:</text>
<text x="197.3" y="192">File:</text>
<text x="198.5" y="186.1">A4</text>
<text x="207.9" y="189.6">7-Jan-2012</text>
<text x="207.9" y="192">D:\变频器\tu20111110\国产变频器图纸.ddb</text>
<text x="244.3" y="189.6">Sheet</text>
<text x="244.3" y="192">Drawn By:</text>
<text x="250.9" y="189.6">of</text>
<text x="46.1" y="196.6">1</text>
<text x="113.6" y="196.6">2</text>
<text x="181.1" y="196.6">3</text>
<text x="248.6" y="196.6">4</text>
</g>
<g font-size="2.1" fill="#800000">
<text x="69.3" y="28.7">VU+</text>
<text x="41.8" y="31.1">Vcc</text>
<text x="162.3" y="33.5">G4'</text>
<text x="200.8" y="33.5">VV+'</text>
<text x="30.6" y="42.8">G1'</text>
<text x="116.7" y="42.8">G1 E1</text>
<text x="173.6" y="45.1">Vcc</text>
<text x="248.3" y="47.5">G4 E4</text>
<text x="72.5" y="56.9">VU-</text>
<text x="71.7" y="63.9">VV+</text>
<text x="255.4" y="65.1">VV-'</text>
<text x="44.2" y="66.3">Vcc</text>
<text x="165.1" y="75.7">SC</text>
<text x="241.3" y="73.3">VV+'</text>
<text x="32.9" y="78.1">G3'</text>
<text x="119" y="78.1">G3 E3</text>
<text x="179.7" y="82.7">VV+'</text>
<text x="253.1" y="85.1">V</text>
<text x="74.8" y="92.1">VV-</text>
<text x="44.2" y="101.5">Vcc</text>
<text x="71.3" y="99.2">VW+</text>
<text x="162.3" y="101.5">G6'</text>
<text x="200.2" y="101.5">VW+'</text>
<text x="32.9" y="113.3">G5'</text>
<text x="119" y="113.3">G5 E5</text>
<text x="173.6" y="113.3">Vcc</text>
<text x="248.3" y="115.6">G6 E6</text>
<text x="74.1" y="127.4">VW-</text>
<text x="32.9" y="132.1">G2'</text>
<text x="71.5" y="132.1">VU+'</text>
<text x="255.2" y="133.2">VW-'</text>
<text x="44.2" y="143.8">Vcc</text>
<text x="241.3" y="141.5">VW+'</text>
<text x="119" y="146.1">G2 E2</text>
<text x="165.1" y="146.1">SC</text>
<text x="179" y="153.2">VW+'</text>
<text x="253.1" y="153.2">W</text>
<text x="126.1" y="163.8">VU-'</text>
<text x="38.1" y="172">SC</text>
<text x="111.9" y="172">VU+'</text>
<text x="52.7" y="179">VU+'</text>
<text x="123.7" y="183.7">U</text>
<text x="48.7" y="187.3">+5V</text>
</g>
<g font-size="2.1" fill="#000080">
<text x="104.4" y="26.9">R21</text>
<text x="39.3" y="34.6">R16</text>
<text x="59.8" y="34.6">PC5</text>
<text x="104.4" y="34.6">T2</text>
<text x="104.4" y="30.6">1.5K</text>
<text x="116.2" y="33.9">R22</text>
<text x="170.3" y="31.5">R36</text>
<text x="170.3" y="35.3">330R</text>
<text x="236.1" y="31.5">R26,45,63</text>
<text x="236.1" y="35.3">1.5K</text>
<text x="38.6" y="40.9">R15</text>
<text x="41.7" y="36.9">5.1K</text>
<text x="57.4" y="36.9">1</text>
<text x="57.4" y="39.3">2</text>
<text x="57.4" y="41.7">3</text>
<text x="71.5" y="41.7">6</text>
<text x="71.5" y="39.3">7</text>
<text x="71.5" y="36.9">8</text>
<text x="83.2" y="40.9">R17</text>
<text x="104.4" y="36.9">D1899</text>
<text x="104.4" y="40.9">R23</text>
<text x="116.2" y="37.6">2.4K</text>
<text x="170.9" y="39.3">R37</text>
<text x="173.3" y="41.7">5.1K</text>
<text x="189.1" y="39.3">1</text>
<text x="189.1" y="41.7">2</text>
<text x="191.4" y="36.9">PC8</text>
<text x="200.8" y="41.7">13</text>
<text x="200.8" y="39.3">14</text>
<text x="236.1" y="39.3">T7</text>
<text x="236.1" y="41.7">D1899</text>
<text x="247.9" y="38.6">R40</text>
<text x="38.6" y="44.7">330R</text>
<text x="57.4" y="44">4</text>
<text x="71.5" y="44">5</text>
<text x="83.2" y="44.7">10R</text>
<text x="104.4" y="44.7">5.6R/2W</text>
<text x="189.1" y="44">3</text>
<text x="189.1" y="46.3">4</text>
<text x="200.8" y="46.3">11</text>
<text x="200.8" y="44">12</text>
<text x="215" y="45.6">R47</text>
<text x="236.1" y="45.6">R48</text>
<text x="247.9" y="42.3">2.4K</text>
<text x="59.8" y="48.7">PC923</text>
<text x="104.4" y="48.7">T3</text>
<text x="104.4" y="51.1">B1261</text>
<text x="111.3" y="53.4">C7</text>
<text x="127.7" y="53.2">Z1</text>
<text x="189.1" y="48.7">5</text>
<text x="189.1" y="51.1">6</text>
<text x="189.1" y="53.4">7</text>
<text x="200.8" y="53.4">8</text>
<text x="200.8" y="51.1">9</text>
<text x="200.8" y="48.7">10</text>
<text x="215" y="49.4">10R</text>
<text x="236.1" y="53.4">T6</text>
<text x="236.1" y="49.4">5.6R/2W</text>
<text x="108.9" y="55.7">100u/25V</text>
<text x="127.7" y="55.5">10V</text>
<text x="191.4" y="58.1">PC929</text>
<text x="208.6" y="55.7">R38</text>
<text x="208.6" y="58.1">10K</text>
<text x="236.1" y="55.7">B1261</text>
<text x="242.9" y="58.1">C16</text>
<text x="259.4" y="57.8">Z3</text>
<text x="106.8" y="62.1">R50</text>
<text x="106.8" y="65.8">1.5K</text>
<text x="236.1" y="64.4">R32,39,57</text>
<text x="240.5" y="60.5">100u/25V</text>
<text x="259.4" y="60.2">10V</text>
<text x="43.9" y="69.8">R52</text>
<text x="62.1" y="69.8">PC6</text>
<text x="106.8" y="69.8">T9</text>
<text x="118.5" y="69.1">R49</text>
<text x="165.5" y="67.2">C12</text>
<text x="165.5" y="69.6">CAP</text>
<text x="179.4" y="68.7">PC7</text>
<text x="236.1" y="68.2">51K</text>
<text x="40.9" y="76.1">R53</text>
<text x="43.9" y="72.2">5.1K</text>
<text x="59.8" y="72.2">1</text>
<text x="59.8" y="74.5">2</text>
<text x="59.8" y="76.9">3</text>
<text x="73.8" y="76.9">6</text>
<text x="73.8" y="74.5">7</text>
<text x="73.8" y="72.2">8</text>
<text x="85.6" y="76.1">R51</text>
<text x="106.8" y="72.2">D1899</text>
<text x="106.8" y="76.1">R48</text>
<text x="118.5" y="72.9">2.4K</text>
<text x="201.5" y="76.9">510R</text>
<text x="212.3" y="74.5">D9</text>
<text x="212.3" y="76.9">DIODE</text>
<text x="239.2" y="76.9">R44</text>
<text x="40.9" y="79.9">330R</text>
<text x="59.8" y="79.2">4</text>
<text x="62.1" y="83.9">PC923</text>
<text x="73.8" y="79.2">5</text>
<text x="85.6" y="79.9">10R</text>
<text x="106.8" y="83.9">T8</text>
<text x="106.8" y="79.9">5.6R/2W</text>
<text x="179.4" y="78.1">NEC2501</text>
<text x="189.1" y="80.9">R43</text>
<text x="198.5" y="81.3">C15</text>
<text x="198.5" y="83.7">CAP</text>
<text x="199.2" y="79.2">R41</text>
<text x="226.5" y="81.5">CAP</text>
<text x="226.7" y="83.2">R42</text>
<text x="228.9" y="79.2">C14</text>
<text x="239.2" y="79.2">2.4K</text>
<text x="106.8" y="86.3">B1261</text>
<text x="113.6" y="88.6">C18</text>
<text x="130" y="88.4">Z4</text>
<text x="189.1" y="84.6">3.9K</text>
<text x="226.7" y="87">2.4K</text>
<text x="240.5" y="88.6">D6</text>
<text x="111.3" y="90.9">100u/25V</text>
<text x="130" y="90.7">10V</text>
<text x="240.5" y="90.9">DIODE</text>
<text x="106.8" y="97.3">R68</text>
<text x="106.8" y="101">1.5K</text>
<text x="170.3" y="99.7">R54</text>
<text x="236.1" y="99.7">R63</text>
<text x="43.9" y="105.1">R70</text>
<text x="43.9" y="107.4">5.1K</text>
<text x="59.8" y="107.4">1</text>
<text x="62.1" y="105.1">PC9</text>
<text x="73.8" y="107.4">8</text>
<text x="106.8" y="105.1">T13</text>
<text x="106.8" y="107.4">D1899</text>
<text x="118.5" y="104.3">R67</text>
<text x="170.3" y="103.4">330R</text>
<text x="170.9" y="107.4">R55</text>
<text x="189.1" y="107.4">1</text>
<text x="191.4" y="105.1">PC11</text>
<text x="200.8" y="107.4">14</text>
<text x="236.1" y="107.4">T11</text>
<text x="236.1" y="103.4">1.5K</text>
<text x="247.9" y="106.7">R58</text>
<text x="40.9" y="111.4">R71</text>
<text x="59.8" y="109.7">2</text>
<text x="59.8" y="112.1">3</text>
<text x="73.8" y="112.1">6</text>
<text x="73.8" y="109.7">7</text>
<text x="85.6" y="111.4">R69</text>
<text x="106.8" y="111.4">R66</text>
<text x="118.5" y="108.1">2.4K</text>
<text x="173.3" y="109.7">5.1K</text>
<text x="189.1" y="109.7">2</text>
<text x="189.1" y="112.1">3</text>
<text x="200.8" y="112.1">12</text>
<text x="200.8" y="109.7">13</text>
<text x="215" y="113.7">R65</text>
<text x="236.1" y="109.7">D1899</text>
<text x="236.1" y="113.7">R64</text>
<text x="247.9" y="110.4">2.4K</text>
<text x="40.9" y="115.2">330R</text>
<text x="59.8" y="114.5">4</text>
<text x="62.1" y="119.1">PC923</text>
<text x="73.8" y="114.5">5</text>
<text x="85.6" y="115.2">10R</text>
<text x="106.8" y="119.1">T12</text>
<text x="106.8" y="115.2">5.6R/2W</text>
<text x="189.1" y="114.5">4</text>
<text x="189.1" y="116.8">5</text>
<text x="189.1" y="119.1">6</text>
<text x="200.8" y="119.1">9</text>
<text x="200.8" y="116.8">10</text>
<text x="200.8" y="114.5">11</text>
<text x="215" y="117.5">10R</text>
<text x="236.1" y="117.5">5.6R/2W</text>
<text x="106.8" y="121.5">B1261</text>
<text x="111.3" y="123.9">C7,18,25</text>
<text x="130" y="123.6">Z6</text>
<text x="130" y="125.9">10V</text>
<text x="189.1" y="121.5">7</text>
<text x="200.8" y="121.5">8</text>
<text x="208.6" y="123.9">R56</text>
<text x="236.1" y="121.5">T10</text>
<text x="236.1" y="123.9">B1261</text>
<text x="259.4" y="125.9">Z5</text>
<text x="40.9" y="130.1">R35</text>
<text x="106.8" y="130.1">R26</text>
<text x="111.3" y="126.2">100u/25V</text>
<text x="191.4" y="126.2">PC929</text>
<text x="208.6" y="126.2">10K</text>
<text x="240.5" y="126.2">C23</text>
<text x="240.5" y="128.5">100u/25V</text>
<text x="259.4" y="128.3">10V</text>
<text x="40.9" y="134">330R</text>
<text x="41.7" y="137.9">R34</text>
<text x="59.8" y="137.9">1</text>
<text x="62.1" y="135.6">PC3</text>
<text x="71.5" y="137.9">14</text>
<text x="106.8" y="137.9">T4</text>
<text x="106.8" y="134">1.5K</text>
<text x="118.5" y="137.3">R31</text>
<text x="165.5" y="137.7">C13</text>
<text x="236.1" y="132.5">R57</text>
<text x="236.1" y="136.3">51K</text>
<text x="43.9" y="140.3">5.1K</text>
<text x="59.8" y="140.3">2</text>
<text x="59.8" y="142.6">3</text>
<text x="71.5" y="142.6">12</text>
<text x="71.5" y="140.3">13</text>
<text x="106.8" y="140.3">D1899</text>
<text x="118.5" y="141">2.4K</text>
<text x="165.5" y="140.1">CAP</text>
<text x="179.4" y="139.1">P10</text>
<text x="201.5" y="142.6">R59</text>
<text x="212.3" y="142.6">D13</text>
<text x="59.8" y="145">4</text>
<text x="59.8" y="147.3">5</text>
<text x="59.8" y="149.7">6</text>
<text x="71.5" y="149.7">9</text>
<text x="71.5" y="147.3">10</text>
<text x="71.5" y="145">11</text>
<text x="85.6" y="144.3">R24</text>
<text x="85.6" y="148">10R</text>
<text x="106.8" y="144.3">R25</text>
<text x="106.8" y="148">5.6R/2W</text>
<text x="179.4" y="148.5">NEC2501</text>
<text x="200.8" y="149.5">C22</text>
<text x="201.5" y="145">510R</text>
<text x="212.3" y="145">DIODE</text>
<text x="226.5" y="149.7">CAP</text>
<text x="228.9" y="147.3">C21</text>
<text x="239.2" y="145">R62</text>
<text x="239.2" y="147.3">2.4K</text>
<text x="59.8" y="152">7</text>
<text x="71.5" y="152">8</text>
<text x="79.2" y="154.4">R33</text>
<text x="106.8" y="152">T5</text>
<text x="106.8" y="154.4">B1261</text>
<text x="189.1" y="151.3">R61</text>
<text x="189.1" y="155">3.9K</text>
<text x="200.8" y="151.8">CAP</text>
<text x="226.7" y="151.3">R60</text>
<text x="226.7" y="155">2.4K</text>
<text x="62.1" y="156.7">PC929</text>
<text x="79.2" y="156.7">10K</text>
<text x="111.3" y="159.1">100u/25V</text>
<text x="113.6" y="156.7">C9</text>
<text x="130" y="156.5">Z2</text>
<text x="130" y="158.8">10V</text>
<text x="240.5" y="156.7">D10</text>
<text x="240.5" y="159.1">DIODE</text>
<text x="36.2" y="163.5">C20</text>
<text x="38.6" y="165.9">CAP</text>
<text x="52.4" y="164.9">PC4</text>
<text x="106.8" y="163.1">R32</text>
<text x="106.8" y="166.8">51K</text>
<text x="74.6" y="170.8">R30</text>
<text x="74.6" y="173.2">510R</text>
<text x="83.1" y="173.2">D1</text>
<text x="43.9" y="177.9">R80</text>
<text x="52.4" y="174.3">NEC2501</text>
<text x="62.1" y="177.1">R28</text>
<text x="71.5" y="177.6">C10</text>
<text x="83.1" y="175.5">DIODE</text>
<text x="99.5" y="177.9">C11</text>
<text x="109.8" y="175.5">R27</text>
<text x="109.8" y="177.9">2.4K</text>
<text x="43.9" y="180.2">5.1K</text>
<text x="62.1" y="180.9">3.9K</text>
<text x="71.5" y="180">CAP</text>
<text x="97.1" y="180.2">CAP</text>
<text x="97.4" y="181.9">R29</text>
<text x="97.4" y="185.6">2.4K</text>
<text x="111.3" y="187.3">D5</text>
<text x="111.3" y="189.6">DIODE</text>
<text x="264.3" y="192">李和明</text>
</g>
</svg>
